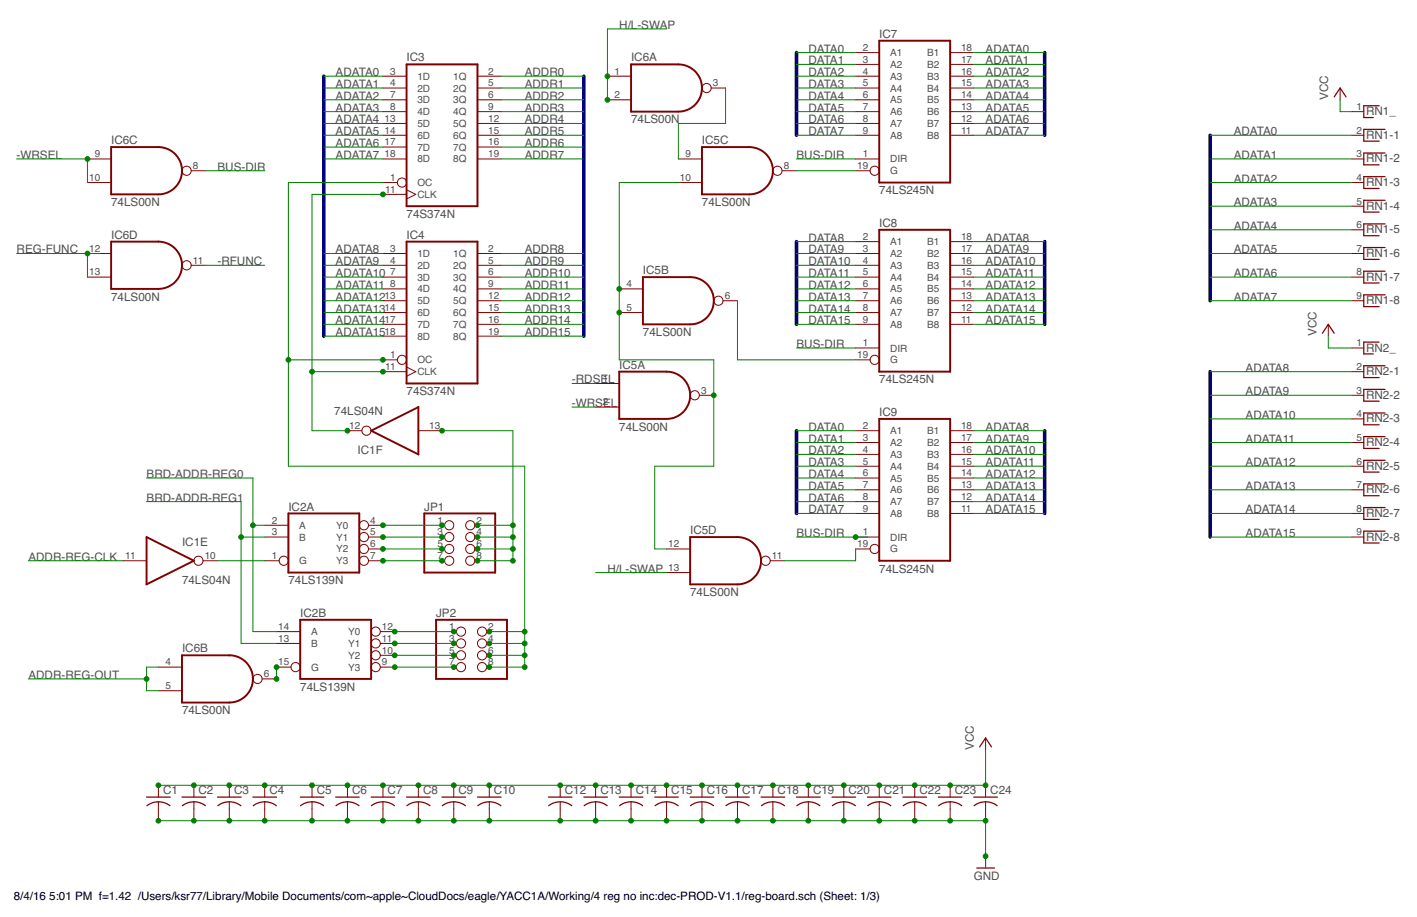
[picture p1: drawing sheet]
<svg xmlns="http://www.w3.org/2000/svg" width="432mm" height="279mm" viewBox="0 0 432 279" stroke-linecap="round" stroke-linejoin="round" font-family="sans-serif">
<g fill="none" stroke="#800000" stroke-width=".38">
<path d="M406.6 29.5l1.8-2.7 1.8 2.7M420.3 32.2h-4.7v3.6h2.9M422.1 39.4h-6.5v3.6h4.7M422.1 46.6h-6.5v3.6h4.7M422.1 53.8h-6.5v3.6h4.7M422.1 61h-6.5v3.6h4.7M422.1 68.2h-6.5v3.6h4.7M422.1 75.4h-6.5v3.6h4.7M422.1 82.6h-6.5v3.6h4.7M422.1 89.8h-6.5v3.6h4.7M403 101.5l1.8-2.7 1.8 2.7M420.3 104.2h-4.7v3.6h2.9"/>
<path d="M422.1 111.4h-6.5v3.6h4.7M422.1 118.6h-6.5v3.6h4.7M422.1 125.8h-6.5v3.6h4.7M422.1 133h-6.5v3.6h4.7M422.1 140.3h-6.5v3.5h4.7M422.1 147.4h-6.5v3.6h4.7M422.1 154.6h-6.5v3.6h4.7M422.1 161.8h-6.5v3.6h4.7M298.5 227.6l1.8-2.7 1.8 2.7M44.7 242.9h7.2M44.8 245.5a5.7 5.7 0 0 1 7 0M55.5 242.9h7.2"/>
<path d="M55.6 245.5a5.7 5.7 0 0 1 7 0M66.3 242.9h7.2M66.4 245.5a5.7 5.7 0 0 1 7 0M77.1 242.9h7.2M77.2 245.5a5.7 5.7 0 0 1 7 0M91.5 242.9h7.2M91.6 245.5a5.7 5.7 0 0 1 7 0M102.3 242.9h7.2M102.4 245.5a5.7 5.7 0 0 1 7 0M113.1 242.9h7.2M113.2 245.5a5.7 5.7 0 0 1 7 0M123.9 242.9h7.2"/>
<path d="M124 245.5a5.7 5.7 0 0 1 7 0M134.7 242.9h7.2M134.8 245.5a5.7 5.7 0 0 1 7 0M145.5 242.9h7.2M145.6 245.5a5.7 5.7 0 0 1 7 0M167.1 242.9h7.2M167.2 245.5a5.7 5.7 0 0 1 7 0M177.9 242.9h7.2M178 245.5a5.7 5.7 0 0 1 7 0M188.7 242.9h7.2M188.8 245.5a5.7 5.7 0 0 1 7 0M199.5 242.9h7.2"/>
<path d="M199.6 245.5a5.7 5.7 0 0 1 7.1 0M210.3 242.9h7.2M210.4 245.5a5.7 5.7 0 0 1 7 0M221.1 242.9h7.2M221.2 245.5a5.7 5.7 0 0 1 7 0M231.9 242.9h7.2M232 245.5a5.7 5.7 0 0 1 7.1 0M242.7 242.9h7.2M242.8 245.5a5.7 5.7 0 0 1 7.1 0M253.5 242.9h7.2M253.6 245.5a5.7 5.7 0 0 1 7.1 0M264.3 242.9h7.2"/>
<path d="M264.4 245.5a5.7 5.7 0 0 1 7.1 0M275.1 242.9h7.2M275.2 245.5a5.7 5.7 0 0 1 7.1 0M285.9 242.9h7.2M286 245.5a5.7 5.7 0 0 1 7.1 0M296.7 242.9h7.2M296.8 245.5a5.7 5.7 0 0 1 7.1 0M297.6 264.5h5.4"/>
</g>
<g fill="none" stroke="#800000" stroke-width=".3">
<path d="M260.7 16h7.2M260.7 19.6h7.2M289.5 16h7.2M289.5 19.6h7.2M116.7 23.2h7.2M116.7 26.8h7.2M116.7 30.4h7.2M116.7 34h7.2M116.7 37.6h7.2M145.5 23.2h7.2M145.5 26.8h7.2M145.5 30.4h7.2"/>
<path d="M145.5 34h7.2M145.5 37.6h7.2M185.1 23.2h7.2M185.1 30.4h7.2M216.7 26.8h4.4M260.7 23.2h7.2M260.7 26.8h7.2M260.7 30.4h7.2M260.7 34h7.2M260.7 37.6h7.2M289.5 23.2h7.2M289.5 26.8h7.2"/>
<path d="M289.5 30.4h7.2M289.5 34h7.2M289.5 37.6h7.2M408.4 26.8v3.6M412 34h3.6M26.6 48.4h7.3M26.6 55.6h7.3M58.3 52h4.4M116.7 48.4h7.2M116.7 41.2h7.2M116.7 55.6h4.4M116.7 59.2h7.2"/>
<path d="M116.7 44.8h7.2M123.9 57.8l2.8 1.4-2.8 1.4M145.5 48.4h7.2M145.5 41.2h7.2M145.5 44.8h7.2M206.7 48.4h7.2M206.7 55.6h7.2M238.3 52h4.4M260.7 48.4h7.2M260.7 41.2h7.2M260.7 52h4.4M289.5 41.2h7.2"/>
<path d="M412 48.4h3.6M412 41.2h3.6M412 55.6h3.6M26.6 77.2h7.3M116.7 77.2h7.2M145.5 77.2h7.2M260.7 73.6h7.2M260.7 77.2h7.2M289.5 73.6h7.2M289.5 77.2h7.2M412 77.2h3.6M412 62.8h3.6"/>
<path d="M412 70h3.6M26.6 84.4h7.3M58.3 80.8h4.4M116.7 80.8h7.2M116.7 84.4h7.2M116.7 88h7.2M116.7 91.6h7.2M116.7 95.2h7.2M116.7 98.8h7.2M145.5 80.8h7.2M145.5 84.4h7.2M145.5 88h7.2"/>
<path d="M145.5 91.6h7.2M145.5 95.2h7.2M145.5 98.8h7.2M188.7 88h7.2M188.7 95.2h7.2M220.3 91.6h4.4M260.7 80.8h7.2M260.7 84.4h7.2M260.7 88h7.2M260.7 91.6h7.2M260.7 95.2h7.2M260.7 98.8h7.2"/>
<path d="M289.5 80.8h7.2M289.5 84.4h7.2M289.5 88h7.2M289.5 91.6h7.2M289.5 95.2h7.2M289.5 98.8h7.2M404.8 98.8v3.6M412 84.4h3.6M412 91.6h3.6M116.7 109.6h4.4M116.7 113.2h7.2M116.7 102.4h7.2"/>
<path d="M123.9 111.8l2.8 1.4-2.8 1.4M145.5 102.4h7.2M181.5 116.8h7.2M260.7 106h7.2M260.7 109.6h4.4M412 106h3.6M412 113.2h3.6M105.9 131.2h4.4M127.5 131.2h7.2M181.5 124h7.2M213.1 120.4h4.4M260.7 131.2h7.2"/>
<path d="M260.7 134.8h7.2M260.7 138.5h7.2M289.5 131.2h7.2M289.5 134.8h7.2M289.5 138.5h7.2M412 134.8h3.6M412 120.4h3.6M412 127.6h3.6M260.7 142h7.2M260.7 145.6h7.2M260.7 149.2h7.2M260.7 152.8h7.2"/>
<path d="M260.7 156.4h7.2M289.5 142h7.2M289.5 145.6h7.2M289.5 149.2h7.2M289.5 152.8h7.2M289.5 156.4h7.2M412 142h3.6M412 149.2h3.6M412 156.4h3.6M37.5 170.9h7.2M61.9 170.9h4.4M80.7 163.6h7.2"/>
<path d="M80.7 170.9h4.4M80.7 160h7.2M112.3 163.6h4.4M112.3 167.3h4.4M112.3 170.9h4.4M112.3 160h4.4M134.7 163.6h.8M134.7 167.3h.8M134.7 170.9h.8M134.7 160h.8M144.7 163.6h.8M144.7 167.3h.8"/>
<path d="M144.7 170.9h.8M144.7 160h.8M203.1 167.3h7.2M203.1 174.5h7.2M234.7 170.9h4.4M260.7 163.6h7.2M260.7 167.3h4.4M412 163.6h3.6M84.3 192.4h7.2M84.3 196h7.2M115.9 192.4h4.4M115.9 196h4.4"/>
<path d="M115.9 199.7h4.4M138.3 192.4h.8M138.3 196h.8M138.3 199.7h.8M148.3 192.4h.8M148.3 196h.8M148.3 199.7h.8M48.3 203.3h7.2M48.3 210.5h7.2M79.9 206.9h4.4M84.3 203.3h4.4M115.9 203.3h4.4"/>
<path d="M138.3 203.3h.8M148.3 203.3h.8M48.3 239.3v3.6M59.1 239.3v3.6M69.9 239.3v3.6M80.7 239.3v3.6M95.1 239.3v3.6M105.9 239.3v3.6M116.7 239.3v3.6M127.5 239.3v3.6M138.3 239.3v3.6M149.1 239.3v3.6"/>
<path d="M170.7 239.3v3.6M181.5 239.3v3.6M192.3 239.3v3.6M203.1 239.3v3.6M213.9 239.3v3.6M224.7 239.3v3.6M235.5 239.3v3.6M246.3 239.3v3.6M257.1 239.3v3.6M267.9 239.3v3.6M278.7 239.3v3.6M289.5 239.3v3.6"/>
<path d="M300.3 224.9v3.6M300.3 239.3v3.6M48.3 244.3v5.8M59.1 244.3v5.8M69.9 244.3v5.8M80.7 244.3v5.8M95.1 244.3v5.8M105.9 244.3v5.8M116.7 244.3v5.8M127.5 244.3v5.8M138.3 244.3v5.8M149.1 244.3v5.8"/>
<path d="M170.7 244.3v5.8M181.5 244.3v5.8M192.3 244.3v5.8M203.1 244.3v5.8M213.9 244.3v5.8M224.7 244.3v5.8M235.5 244.3v5.8M246.3 244.3v5.8M257.1 244.3v5.8M267.9 244.3v5.8M278.7 244.3v5.8M289.5 244.3v5.8"/>
<path d="M300.3 244.3v5.8M300.3 260.9v3.6"/>
<circle cx="215.3" cy="26.8" r="1.4"/>
<circle cx="56.9" cy="52" r="1.4"/>
<circle cx="122.5" cy="55.6" r="1.4"/>
<circle cx="236.9" cy="52" r="1.4"/>
<circle cx="266.5" cy="52" r="1.4"/>
<circle cx="56.9" cy="80.8" r="1.4"/>
<circle cx="218.9" cy="91.6" r="1.4"/>
<circle cx="122.5" cy="109.6" r="1.4"/>
<circle cx="266.5" cy="109.6" r="1.4"/>
<circle cx="111.7" cy="131.2" r="1.4"/>
<circle cx="211.7" cy="120.4" r="1.4"/>
<circle cx="60.5" cy="170.9" r="1.4"/>
<circle cx="86.5" cy="170.9" r="1.4"/>
<circle cx="110.9" cy="167.3" r="1.4"/>
<circle cx="110.9" cy="163.6" r="1.4"/>
<circle cx="110.9" cy="170.9" r="1.4"/>
<circle cx="110.9" cy="160" r="1.4"/>
<circle cx="136.9" cy="167.3" r="1.4"/>
<circle cx="136.9" cy="163.6" r="1.4"/>
<circle cx="136.9" cy="170.9" r="1.4"/>
<circle cx="136.9" cy="160" r="1.4"/>
<circle cx="143.3" cy="170.9" r="1.4"/>
<circle cx="143.3" cy="163.6" r="1.4"/>
<circle cx="143.3" cy="160" r="1.4"/>
<circle cx="143.3" cy="167.3" r="1.4"/>
<circle cx="233.3" cy="170.9" r="1.4"/>
<circle cx="266.5" cy="167.3" r="1.4"/>
<circle cx="114.5" cy="196" r="1.4"/>
<circle cx="114.5" cy="199.7" r="1.4"/>
<circle cx="114.5" cy="192.4" r="1.4"/>
<circle cx="140.5" cy="192.4" r="1.4"/>
<circle cx="140.5" cy="199.7" r="1.4"/>
<circle cx="140.5" cy="196" r="1.4"/>
<circle cx="146.9" cy="199.7" r="1.4"/>
<circle cx="146.9" cy="196" r="1.4"/>
<circle cx="146.9" cy="192.4" r="1.4"/>
<circle cx="78.5" cy="206.9" r="1.4"/>
<circle cx="90.1" cy="203.3" r="1.4"/>
<circle cx="114.5" cy="203.3" r="1.4"/>
<circle cx="140.5" cy="203.3" r="1.4"/>
<circle cx="146.9" cy="203.3" r="1.4"/>
</g>
<g fill="none" stroke="#800000" stroke-width=".59">
<path d="M123.9 19.6h21.6v43.2h-21.6zM192.3 19.6h14.4a7.2 7.2 0 0 1 7.2 7.2 7.2 7.2 0 0 1-7.2 7.2h-14.4zM267.9 12.4h21.6v43.2h-21.6zM33.9 44.8h14.4a7.2 7.2 0 0 1 7.2 7.2 7.2 7.2 0 0 1-7.2 7.2h-14.4zM213.9 44.8h14.4a7.2 7.2 0 0 1 7.2 7.2 7.2 7.2 0 0 1-7.2 7.2h-14.4zM33.9 73.6h14.4a7.2 7.2 0 0 1 7.2 7.2 7.2 7.2 0 0 1-7.2 7.2h-14.4zM123.9 73.6h21.6v43.2h-21.6zM267.9 70h21.6v43.2h-21.6zM195.9 84.4h14.4a7.2 7.2 0 0 1 7.2 7.2 7.2 7.2 0 0 1-7.2 7.2h-14.4zM188.7 113.2h14.4a7.2 7.2 0 0 1 7.2 7.2 7.2 7.2 0 0 1-7.2 7.2h-14.4zM113.1 131.2l14.4-7.2v14.5zM267.9 127.6h21.6v43.3h-21.6z"/>
<path d="M87.9 156.4h21.6v18.1h-21.6zM129.3 156.4h21.6v18.1h-21.6zM44.7 163.6l14.4 7.3-14.4 7.2zM210.3 163.6h14.4a7.2 7.2 0 0 1 7.2 7.2 7.2 7.2 0 0 1-7.2 7.3h-14.4zM55.5 199.7h14.4a7.2 7.2 0 0 1 7.2 7.2 7.2 7.2 0 0 1-7.2 7.2h-14.4zM91.5 188.8h21.6v18.1h-21.6zM132.9 188.8h21.6v18.1h-21.6z"/>
</g>
<path d="M242.7 16v25.2M318.3 16v25.2M98.7 23.2v79.2M177.9 23.2v79.2M368.8 41.2v50.4M242.7 73.6v25.2M318.3 73.6v25.2M368.8 113.2v50.4M242.7 131.2v25.2M318.3 131.2v25.2" fill="none" stroke="#000080" stroke-width="1.1"/>
<g fill="none" stroke="#008000" stroke-width=".3">
<path d="M203.1 8.8h-18v21.6M242.7 16h18M242.7 19.6h18M296.7 16h21.6M296.7 19.6h21.6M98.7 23.2h18M98.7 26.8h18M98.7 30.4h18M98.7 34h18M98.7 37.6h18M152.7 23.2h25.2M152.7 26.8h25.2"/>
<path d="M152.7 30.4h25.2M152.7 34h25.2M152.7 37.6h25.2M221.1 26.8v10.8h-14.4v10.8M242.7 23.2h18M242.7 26.8h18M242.7 30.4h18M242.7 34h18M242.7 37.6h18M296.7 23.2h21.6M296.7 26.8h21.6M296.7 30.4h21.6"/>
<path d="M296.7 34h21.6M296.7 37.6h21.6M408.4 30.4v3.6h3.6M5.1 48.4h21.5v7.2M62.7 52h18M98.7 41.2h18M98.7 44.8h18M98.7 48.4h18M116.7 55.6h-28.8v86.4h72v61.3h-10.8M116.7 59.2h-21.6v72h10.8M152.7 41.2h25.2M152.7 44.8h25.2"/>
<path d="M152.7 48.4h25.2M206.7 55.6h-18v54h28.8v32.4h-18v25.3h3.6M242.7 41.2h18M242.7 48.4h18M242.7 52h18M296.7 41.2h21.6M368.8 41.2h43.2M368.8 48.4h43.2M368.8 55.6h43.2M5.1 77.2h25.2M26.6 77.2v7.2M98.7 77.2h18"/>
<path d="M152.7 77.2h25.2M242.7 77.2h18M242.7 73.6h18M296.7 77.2h21.6M296.7 73.6h21.6M368.8 77.2h43.2M368.8 62.8h43.2M368.8 70h43.2M62.7 80.8h18M98.7 80.8h18M98.7 84.4h18M98.7 88h18"/>
<path d="M98.7 91.6h18M98.7 95.2h18M98.7 98.8h18M152.7 80.8h25.2M152.7 84.4h25.2M152.7 88h25.2M152.7 91.6h25.2M152.7 95.2h25.2M152.7 98.8h25.2M224.7 91.6v18h36M242.7 80.8h18M242.7 84.4h18"/>
<path d="M242.7 88h18M242.7 91.6h18M242.7 95.2h18M242.7 98.8h18M296.7 80.8h21.6M296.7 84.4h21.6M296.7 88h21.6M296.7 91.6h21.6M296.7 95.2h21.6M296.7 98.8h21.6M368.8 84.4h43.2M368.8 91.6h43.2"/>
<path d="M87.9 109.6h28.8M95.1 113.2h21.6M98.7 102.4h18M152.7 102.4h25.2M174.3 116.8h7.2M242.7 106h18M368.8 113.2h43.2M404.8 102.4v3.6h7.2M134.7 131.2h21.6v39.7h-10.8M174.3 124h7.2M242.7 131.2h18M242.7 134.8h18"/>
<path d="M242.7 138.5h18M296.7 131.2h21.6M296.7 134.8h21.6M296.7 138.5h21.6M368.8 134.8h43.2M368.8 120.4h43.2M368.8 127.6h43.2M44.7 145.6h32.4v46.8h7.2M44.7 152.8h28.8v43.2h10.8M242.7 142h18M242.7 145.6h18M242.7 149.2h18"/>
<path d="M242.7 152.8h18M242.7 156.4h18M296.7 142h21.6M296.7 145.6h21.6M296.7 149.2h21.6M296.7 152.8h21.6M296.7 156.4h21.6M368.8 142h43.2M368.8 149.2h43.2M368.8 156.4h43.2M8.7 170.9h28.8M66.3 170.9h14.4"/>
<path d="M73.5 163.6h7.2M77.1 160h3.6M116.7 163.6h18M116.7 170.9h18M116.7 167.3h18M116.7 160h18M145.5 163.6h10.8M145.5 167.3h10.8M145.5 160h10.8M181.5 174.5h21.6M242.7 163.6h21.6M260.7 167.3v3.6h-21.6"/>
<path d="M368.8 163.6h43.2M120.3 192.4h18M120.3 196h18M120.3 199.7h18M149.1 192.4h10.8M149.1 196h10.8M149.1 199.7h10.8M8.7 206.9h36M48.3 203.3h-3.6v7.2h3.6M84.3 203.3v3.6M120.3 203.3h18M300.3 228.5v10.8h-252"/>
<path d="M48.3 250.1h252v14.4"/>
</g>
<g fill="#008000" stroke="#008000" stroke-width=".3">
<circle cx="116.7" cy="250.1" r=".72"/>
<circle cx="127.5" cy="250.1" r=".72"/>
<circle cx="138.3" cy="250.1" r=".72"/>
<circle cx="149.1" cy="250.1" r=".72"/>
<circle cx="170.7" cy="250.1" r=".72"/>
<circle cx="181.5" cy="250.1" r=".72"/>
<circle cx="192.3" cy="250.1" r=".72"/>
<circle cx="203.1" cy="250.1" r=".72"/>
<circle cx="213.9" cy="250.1" r=".72"/>
<circle cx="224.7" cy="250.1" r=".72"/>
<circle cx="235.5" cy="250.1" r=".72"/>
<circle cx="246.3" cy="250.1" r=".72"/>
<circle cx="257.1" cy="250.1" r=".72"/>
<circle cx="267.9" cy="250.1" r=".72"/>
<circle cx="278.7" cy="250.1" r=".72"/>
<circle cx="289.5" cy="250.1" r=".72"/>
<circle cx="300.3" cy="250.1" r=".72"/>
<circle cx="105.9" cy="250.1" r=".72"/>
<circle cx="95.1" cy="250.1" r=".72"/>
<circle cx="300.3" cy="260.9" r=".72"/>
<circle cx="69.9" cy="250.1" r=".72"/>
<circle cx="80.7" cy="250.1" r=".72"/>
<circle cx="59.1" cy="250.1" r=".72"/>
<circle cx="48.3" cy="250.1" r=".72"/>
<circle cx="44.7" cy="206.9" r=".72"/>
<circle cx="289.5" cy="239.3" r=".72"/>
<circle cx="278.7" cy="239.3" r=".72"/>
<circle cx="267.9" cy="239.3" r=".72"/>
<circle cx="257.1" cy="239.3" r=".72"/>
<circle cx="246.3" cy="239.3" r=".72"/>
<circle cx="235.5" cy="239.3" r=".72"/>
<circle cx="224.7" cy="239.3" r=".72"/>
<circle cx="213.9" cy="239.3" r=".72"/>
<circle cx="203.1" cy="239.3" r=".72"/>
<circle cx="192.3" cy="239.3" r=".72"/>
<circle cx="181.5" cy="239.3" r=".72"/>
<circle cx="170.7" cy="239.3" r=".72"/>
<circle cx="149.1" cy="239.3" r=".72"/>
<circle cx="138.3" cy="239.3" r=".72"/>
<circle cx="127.5" cy="239.3" r=".72"/>
<circle cx="116.7" cy="239.3" r=".72"/>
<circle cx="105.9" cy="239.3" r=".72"/>
<circle cx="300.3" cy="239.3" r=".72"/>
<circle cx="95.1" cy="239.3" r=".72"/>
<circle cx="80.7" cy="239.3" r=".72"/>
<circle cx="69.9" cy="239.3" r=".72"/>
<circle cx="59.1" cy="239.3" r=".72"/>
<circle cx="48.3" cy="239.3" r=".72"/>
<circle cx="156.3" cy="167.3" r=".72"/>
<circle cx="156.3" cy="163.6" r=".72"/>
<circle cx="156.3" cy="160" r=".72"/>
<circle cx="145.5" cy="170.9" r=".72"/>
<circle cx="145.5" cy="167.3" r=".72"/>
<circle cx="145.5" cy="163.6" r=".72"/>
<circle cx="145.5" cy="160" r=".72"/>
<circle cx="134.7" cy="131.2" r=".72"/>
<circle cx="156.3" cy="170.9" r=".72"/>
<circle cx="116.7" cy="160" r=".72"/>
<circle cx="134.7" cy="160" r=".72"/>
<circle cx="116.7" cy="163.6" r=".72"/>
<circle cx="134.7" cy="163.6" r=".72"/>
<circle cx="116.7" cy="167.3" r=".72"/>
<circle cx="134.7" cy="167.3" r=".72"/>
<circle cx="116.7" cy="170.9" r=".72"/>
<circle cx="134.7" cy="170.9" r=".72"/>
<circle cx="77.1" cy="160" r=".72"/>
<circle cx="73.5" cy="163.6" r=".72"/>
<circle cx="116.7" cy="113.2" r=".72"/>
<circle cx="116.7" cy="59.2" r=".72"/>
<circle cx="95.1" cy="113.2" r=".72"/>
<circle cx="105.9" cy="131.2" r=".72"/>
<circle cx="116.7" cy="109.6" r=".72"/>
<circle cx="87.9" cy="109.6" r=".72"/>
<circle cx="159.9" cy="192.4" r=".72"/>
<circle cx="159.9" cy="196" r=".72"/>
<circle cx="159.9" cy="199.7" r=".72"/>
<circle cx="159.9" cy="203.3" r=".72"/>
<circle cx="149.1" cy="192.4" r=".72"/>
<circle cx="149.1" cy="196" r=".72"/>
<circle cx="149.1" cy="199.7" r=".72"/>
<circle cx="149.1" cy="203.3" r=".72"/>
<circle cx="120.3" cy="192.4" r=".72"/>
<circle cx="138.3" cy="192.4" r=".72"/>
<circle cx="120.3" cy="196" r=".72"/>
<circle cx="138.3" cy="196" r=".72"/>
<circle cx="120.3" cy="199.7" r=".72"/>
<circle cx="138.3" cy="199.7" r=".72"/>
<circle cx="120.3" cy="203.3" r=".72"/>
<circle cx="138.3" cy="203.3" r=".72"/>
<circle cx="26.6" cy="48.4" r=".72"/>
<circle cx="185.1" cy="23.2" r=".72"/>
<circle cx="185.1" cy="30.4" r=".72"/>
<circle cx="217.5" cy="120.4" r=".72"/>
<circle cx="188.7" cy="95.2" r=".72"/>
<circle cx="188.7" cy="88" r=".72"/>
<circle cx="84.3" cy="206.9" r=".72"/>
<circle cx="84.3" cy="203.3" r=".72"/>
<circle cx="26.6" cy="77.2" r=".72"/>
<circle cx="260.7" cy="163.6" r=".72"/>
</g>
<g font-size="3.6" fill="#505050">
<text x="188.7" y="8.8">H/L-SWAP</text>
<text x="267.9" y="11.5">IC7</text>
<text x="246.3" y="16">DATA0</text>
<text x="300.3" y="16">ADATA0</text>
<text x="102.3" y="23.2">ADATA0</text>
<text x="123.9" y="18.7">IC3</text>
<text x="159.9" y="23.2">ADDR0</text>
<text x="192.3" y="18.7">IC6A</text>
<text x="246.3" y="19.6">DATA1</text>
<text x="246.3" y="23.2">DATA2</text>
<text x="300.3" y="19.6">ADATA1</text>
<text x="300.3" y="23.2">ADATA2</text>
<text x="102.3" y="26.8">ADATA1</text>
<text x="159.9" y="26.8">ADDR1</text>
<text x="246.3" y="26.8">DATA3</text>
<text x="300.3" y="26.8">ADATA3</text>
<text x="102.3" y="34">ADATA3</text>
<text x="102.3" y="30.4">ADATA2</text>
<text x="159.9" y="30.4">ADDR2</text>
<text x="159.9" y="34">ADDR3</text>
<text x="246.3" y="30.4">DATA4</text>
<text x="246.3" y="34">DATA5</text>
<text x="300.3" y="30.4">ADATA4</text>
<text x="300.3" y="34">ADATA5</text>
<text x="404.8" y="30.4" transform="rotate(-90 404.8 30.4)">VCC</text>
<text x="416.3" y="35.1">RN1_</text>
<text x="102.3" y="37.6">ADATA4</text>
<text x="102.3" y="41.2">ADATA5</text>
<text x="159.9" y="37.6">ADDR4</text>
<text x="159.9" y="41.2">ADDR5</text>
<text x="192.3" y="37.6">74LS00N</text>
<text x="246.3" y="37.6">DATA6</text>
<text x="246.3" y="41.2">DATA7</text>
<text x="300.3" y="37.6">ADATA6</text>
<text x="300.3" y="41.2">ADATA7</text>
<text x="376" y="41.2">ADATA0</text>
<text x="33.9" y="43.9">IC6C</text>
<text x="102.3" y="44.8">ADATA6</text>
<text x="159.9" y="44.8">ADDR6</text>
<text x="213.9" y="43.9">IC5C</text>
<text x="416.3" y="42.3">RN1-1</text>
<text x="5.1" y="48.4">-WRSEL</text>
<text x="66.3" y="52">BUS-DIR</text>
<text x="102.3" y="48.4">ADATA7</text>
<text x="159.9" y="48.4">ADDR7</text>
<text x="242.7" y="48.4">BUS-DIR</text>
<text x="376" y="48.4">ADATA1</text>
<text x="416.3" y="49.5">RN1-2</text>
<text x="267.9" y="59.2">74LS245N</text>
<text x="376" y="55.6">ADATA2</text>
<text x="416.3" y="56.7">RN1-3</text>
<text x="33.9" y="62.8">74LS00N</text>
<text x="213.9" y="62.8">74LS00N</text>
<text x="376" y="62.8">ADATA3</text>
<text x="416.3" y="63.9">RN1-4</text>
<text x="123.9" y="66.4">74S374N</text>
<text x="267.9" y="69.1">IC8</text>
<text x="376" y="70">ADATA4</text>
<text x="416.3" y="71.1">RN1-5</text>
<text x="5.1" y="77.2">REG-FUNC</text>
<text x="33.9" y="72.7">IC6D</text>
<text x="102.3" y="77.2">ADATA8</text>
<text x="123.9" y="72.7">IC4</text>
<text x="159.9" y="77.2">ADDR8</text>
<text x="246.3" y="77.2">DATA9</text>
<text x="246.3" y="73.6">DATA8</text>
<text x="300.3" y="73.6">ADATA8</text>
<text x="300.3" y="77.2">ADATA9</text>
<text x="376" y="77.2">ADATA5</text>
<text x="66.3" y="80.8">-RFUNC</text>
<text x="102.3" y="80.8">ADATA9</text>
<text x="159.9" y="80.8">ADDR9</text>
<text x="195.9" y="83.5">IC5B</text>
<text x="246.3" y="80.8">DATA10</text>
<text x="300.3" y="80.8">ADATA10</text>
<text x="416.3" y="78.3">RN1-6</text>
<text x="102.3" y="84.4">ADATA10</text>
<text x="102.3" y="88">ADATA11</text>
<text x="159.9" y="84.4">ADDR10</text>
<text x="159.9" y="88">ADDR11</text>
<text x="246.3" y="84.4">DATA11</text>
<text x="246.3" y="88">DATA12</text>
<text x="300.3" y="84.4">ADATA11</text>
<text x="300.3" y="88">ADATA12</text>
<text x="376" y="84.4">ADATA6</text>
<text x="416.3" y="85.5">RN1-7</text>
<text x="33.9" y="91.6">74LS00N</text>
<text x="102.3" y="91.6">ADATA12</text>
<text x="102.3" y="95.2">ADATA13</text>
<text x="159.9" y="91.6">ADDR12</text>
<text x="159.9" y="95.2">ADDR13</text>
<text x="246.3" y="91.6">DATA13</text>
<text x="246.3" y="95.2">DATA14</text>
<text x="300.3" y="91.6">ADATA13</text>
<text x="300.3" y="95.2">ADATA14</text>
<text x="376" y="91.6">ADATA7</text>
<text x="416.3" y="92.7">RN1-8</text>
<text x="102.3" y="98.8">ADATA14</text>
<text x="159.9" y="98.8">ADDR14</text>
<text x="246.3" y="98.8">DATA15</text>
<text x="300.3" y="98.8">ADATA15</text>
<text x="102.3" y="102.4">ADATA15</text>
<text x="159.9" y="102.4">ADDR15</text>
<text x="195.9" y="102.4">74LS00N</text>
<text x="242.7" y="106">BUS-DIR</text>
<text x="401.2" y="102.4" transform="rotate(-90 401.2 102.4)">VCC</text>
<text x="416.3" y="107.1">RN2_</text>
<text x="188.7" y="112.3">IC5A</text>
<text x="379.6" y="113.2">ADATA8</text>
<text x="174.3" y="116.8">-RDSEL</text>
<text x="267.9" y="116.8">74LS245N</text>
<text x="416.3" y="114.3">RN2-1</text>
<text x="123.9" y="120.4">74S374N</text>
<text x="174.3" y="124">-WRSEL</text>
<text x="379.6" y="120.4">ADATA9</text>
<text x="416.3" y="121.5">RN2-2</text>
<text x="101.9" y="126.6">74LS04N</text>
<text x="188.7" y="131.2">74LS00N</text>
<text x="246.3" y="131.2">DATA0</text>
<text x="267.9" y="126.7">IC9</text>
<text x="300.3" y="131.2">ADATA8</text>
<text x="379.6" y="127.6">ADATA10</text>
<text x="416.3" y="128.7">RN2-3</text>
<text x="246.3" y="134.8">DATA1</text>
<text x="300.3" y="134.8">ADATA9</text>
<text x="379.6" y="134.8">ADATA11</text>
<text x="416.3" y="135.9">RN2-4</text>
<text x="109" y="138.3">IC1F</text>
<text x="246.3" y="142">DATA3</text>
<text x="246.3" y="138.4">DATA2</text>
<text x="300.3" y="138.4">ADATA10</text>
<text x="300.3" y="142">ADATA11</text>
<text x="379.6" y="142">ADATA12</text>
<text x="416.3" y="143.1">RN2-5</text>
<text x="44.7" y="145.6">BRD-ADDR-REG0</text>
<text x="246.3" y="145.6">DATA4</text>
<text x="246.3" y="149.2">DATA5</text>
<text x="300.3" y="145.6">ADATA12</text>
<text x="300.3" y="149.2">ADATA13</text>
<text x="379.6" y="149.2">ADATA13</text>
<text x="44.7" y="152.8">BRD-ADDR-REG1</text>
<text x="87.9" y="155.5">IC2A</text>
<text x="129.3" y="155.5">JP1</text>
<text x="246.3" y="152.8">DATA6</text>
<text x="300.3" y="152.8">ADATA14</text>
<text x="416.3" y="150.3">RN2-6</text>
<text x="246.3" y="156.4">DATA7</text>
<text x="300.3" y="156.4">ADATA15</text>
<text x="379.6" y="156.4">ADATA14</text>
<text x="416.3" y="157.5">RN2-7</text>
<text x="55.5" y="166.3">IC1E</text>
<text x="210.3" y="162.7">IC5D</text>
<text x="242.7" y="163.6">BUS-DIR</text>
<text x="379.6" y="163.6">ADATA15</text>
<text x="416.3" y="164.7">RN2-8</text>
<text x="8.7" y="170.8">ADDR-REG-CLK</text>
<text x="55.5" y="178.1">74LS04N</text>
<text x="87.9" y="178.1">74LS139N</text>
<text x="185.1" y="174.5">H/L-SWAP</text>
<text x="267.9" y="174.5">74LS245N</text>
<text x="210.3" y="181.7">74LS00N</text>
<text x="91.5" y="188">IC2B</text>
<text x="132.9" y="188">JP2</text>
<text x="55.5" y="198.8">IC6B</text>
<text x="8.7" y="206.9">ADDR-REG-OUT</text>
<text x="91.5" y="210.5">74LS139N</text>
<text x="55.5" y="217.7">74LS00N</text>
<text x="296.7" y="228.5" transform="rotate(-90 296.7 228.5)">VCC</text>
<text x="49.7" y="242">C1</text>
<text x="60.5" y="242">C2</text>
<text x="71.3" y="242">C3</text>
<text x="82.1" y="242">C4</text>
<text x="96.5" y="242">C5</text>
<text x="107.3" y="242">C6</text>
<text x="118.1" y="242">C7</text>
<text x="128.9" y="242">C8</text>
<text x="139.7" y="242">C9</text>
<text x="150.5" y="242">C10</text>
<text x="172.1" y="242">C12</text>
<text x="182.9" y="242">C13</text>
<text x="193.7" y="242">C14</text>
<text x="204.6" y="242">C15</text>
<text x="215.4" y="242">C16</text>
<text x="226.2" y="242">C17</text>
<text x="237" y="242">C18</text>
<text x="247.8" y="242">C19</text>
<text x="258.6" y="242">C20</text>
<text x="269.4" y="242">C21</text>
<text x="280.2" y="242">C22</text>
<text x="291" y="242">C23</text>
<text x="301.8" y="242">C24</text>
<text x="296.7" y="268.1">GND</text>
</g>
<g font-size="3.5">
<text x="4.2" y="274.2">8/4/16</text>
<text x="15" y="274.2">5:01 PM f=1.42 /Users/ksr77/Library/Mobile Documents/com~apple~CloudDocs/eagle/YACC1A/Working/4 reg no inc:dec-PROD-V1.1/reg-board.sch (Sheet: 1/3)</text>
</g>
<g font-size="3" fill="#505050">
<text x="262.9" y="15.5">2</text>
<text x="271.2" y="17.1">A1</text>
<text x="282.5" y="17.1">B1</text>
<text x="292.9" y="15.5">18</text>
<text x="118.9" y="22.7">3</text>
<text x="148.8" y="22.7">2</text>
<text x="187.3" y="22.7">1</text>
<text x="262.9" y="19.1">3</text>
<text x="262.9" y="22.7">4</text>
<text x="271.2" y="20.7">A2</text>
<text x="282.5" y="20.7">B2</text>
<text x="292.9" y="22.7">16</text>
<text x="292.9" y="19.1">17</text>
<text x="118.9" y="26.3">4</text>
<text x="118.9" y="29.9">7</text>
<text x="127.2" y="24.3">1D</text>
<text x="127.2" y="27.9">2D</text>
<text x="138.1" y="24.3">1Q</text>
<text x="138.1" y="27.9">2Q</text>
<text x="148.8" y="26.3">5</text>
<text x="148.8" y="29.9">6</text>
<text x="187.3" y="29.9">2</text>
<text x="217.2" y="26.3">3</text>
<text x="262.9" y="26.3">5</text>
<text x="262.9" y="29.9">6</text>
<text x="271.2" y="24.3">A3</text>
<text x="271.2" y="27.9">A4</text>
<text x="282.5" y="27.9">B4</text>
<text x="282.5" y="24.3">B3</text>
<text x="292.9" y="29.9">14</text>
<text x="292.9" y="26.3">15</text>
<text x="118.9" y="33.5">8</text>
<text x="127.2" y="31.5">3D</text>
<text x="127.2" y="35.1">4D</text>
<text x="138.1" y="31.5">3Q</text>
<text x="138.1" y="35.1">4Q</text>
<text x="148.8" y="33.5">9</text>
<text x="262.9" y="33.5">7</text>
<text x="271.2" y="31.5">A5</text>
<text x="271.2" y="35.1">A6</text>
<text x="282.5" y="35.1">B6</text>
<text x="282.5" y="31.5">B5</text>
<text x="292.9" y="33.5">13</text>
<text x="413.4" y="33.5">1</text>
<text x="117.2" y="37.1">13</text>
<text x="117.2" y="40.7">14</text>
<text x="127.2" y="38.7">5D</text>
<text x="138.1" y="38.7">5Q</text>
<text x="148.8" y="37.1">12</text>
<text x="148.8" y="40.7">15</text>
<text x="262.9" y="37.1">8</text>
<text x="262.9" y="40.7">9</text>
<text x="271.2" y="38.7">A7</text>
<text x="282.5" y="38.7">B7</text>
<text x="292.9" y="40.7">11</text>
<text x="292.9" y="37.1">12</text>
<text x="413.4" y="40.7">2</text>
<text x="28.9" y="47.9">9</text>
<text x="117.2" y="44.3">17</text>
<text x="117.2" y="47.9">18</text>
<text x="127.2" y="42.3">6D</text>
<text x="127.2" y="45.9">7D</text>
<text x="138.1" y="42.3">6Q</text>
<text x="138.1" y="45.9">7Q</text>
<text x="148.8" y="44.3">16</text>
<text x="148.8" y="47.9">19</text>
<text x="208.9" y="47.9">9</text>
<text x="262.9" y="47.9">1</text>
<text x="271.2" y="42.3">A8</text>
<text x="282.5" y="42.3">B8</text>
<text x="413.4" y="47.9">3</text>
<text x="58.8" y="51.5">8</text>
<text x="127.2" y="49.5">8D</text>
<text x="138.1" y="49.5">8Q</text>
<text x="238.8" y="51.5">8</text>
<text x="261.2" y="51.5">19</text>
<text x="271.2" y="49.5">DIR</text>
<text x="271.2" y="53.1">G</text>
<text x="27.2" y="55.1">10</text>
<text x="117.4" y="58.7">11</text>
<text x="118.9" y="55.1">1</text>
<text x="127.2" y="56.7">OC</text>
<text x="207.2" y="55.1">10</text>
<text x="413.4" y="55.1">4</text>
<text x="127.2" y="60.3">CLK</text>
<text x="413.4" y="62.3">5</text>
<text x="413.4" y="69.5">6</text>
<text x="27.2" y="76.7">12</text>
<text x="118.9" y="76.7">3</text>
<text x="148.8" y="76.7">2</text>
<text x="262.9" y="73.1">2</text>
<text x="262.9" y="76.7">3</text>
<text x="271.2" y="74.7">A1</text>
<text x="282.5" y="74.7">B1</text>
<text x="292.9" y="76.7">17</text>
<text x="292.9" y="73.1">18</text>
<text x="413.4" y="76.7">7</text>
<text x="27.2" y="83.9">13</text>
<text x="58.8" y="80.3">11</text>
<text x="118.9" y="80.3">4</text>
<text x="118.9" y="83.9">7</text>
<text x="127.2" y="78.3">1D</text>
<text x="127.2" y="81.9">2D</text>
<text x="138.1" y="78.3">1Q</text>
<text x="138.1" y="81.9">2Q</text>
<text x="148.8" y="80.3">5</text>
<text x="148.8" y="83.9">6</text>
<text x="262.9" y="80.3">4</text>
<text x="262.9" y="83.9">5</text>
<text x="271.2" y="78.3">A2</text>
<text x="271.2" y="81.9">A3</text>
<text x="282.5" y="81.9">B3</text>
<text x="282.5" y="78.3">B2</text>
<text x="292.9" y="83.9">15</text>
<text x="292.9" y="80.3">16</text>
<text x="413.4" y="83.9">8</text>
<text x="118.9" y="87.5">8</text>
<text x="127.2" y="85.5">3D</text>
<text x="127.2" y="89.1">4D</text>
<text x="138.1" y="85.5">3Q</text>
<text x="138.1" y="89.1">4Q</text>
<text x="148.8" y="87.5">9</text>
<text x="190.9" y="87.5">4</text>
<text x="262.9" y="87.5">6</text>
<text x="271.2" y="85.5">A4</text>
<text x="271.2" y="89.1">A5</text>
<text x="282.5" y="89.1">B5</text>
<text x="282.5" y="85.5">B4</text>
<text x="292.9" y="87.5">14</text>
<text x="117.2" y="91.1">13</text>
<text x="117.2" y="94.7">14</text>
<text x="127.2" y="92.7">5D</text>
<text x="138.1" y="92.7">5Q</text>
<text x="148.8" y="91.1">12</text>
<text x="148.8" y="94.7">15</text>
<text x="190.9" y="94.7">5</text>
<text x="220.8" y="91.1">6</text>
<text x="262.9" y="91.1">7</text>
<text x="262.9" y="94.7">8</text>
<text x="271.2" y="92.7">A6</text>
<text x="282.5" y="92.7">B6</text>
<text x="292.9" y="94.7">12</text>
<text x="292.9" y="91.1">13</text>
<text x="413.4" y="91.1">9</text>
<text x="117.2" y="98.3">17</text>
<text x="117.2" y="101.9">18</text>
<text x="127.2" y="96.3">6D</text>
<text x="127.2" y="99.9">7D</text>
<text x="138.1" y="96.3">6Q</text>
<text x="138.1" y="99.9">7Q</text>
<text x="148.8" y="98.3">16</text>
<text x="148.8" y="101.9">19</text>
<text x="262.9" y="98.3">9</text>
<text x="271.2" y="96.3">A7</text>
<text x="271.2" y="99.9">A8</text>
<text x="282.5" y="99.9">B8</text>
<text x="282.5" y="96.3">B7</text>
<text x="292.9" y="98.3">11</text>
<text x="127.2" y="103.5">8D</text>
<text x="138.1" y="103.5">8Q</text>
<text x="262.9" y="105.5">1</text>
<text x="271.2" y="107.1">DIR</text>
<text x="413.4" y="105.5">1</text>
<text x="117.4" y="112.7">11</text>
<text x="118.9" y="109.1">1</text>
<text x="127.2" y="110.7">OC</text>
<text x="261.2" y="109.1">19</text>
<text x="271.2" y="110.7">G</text>
<text x="413.4" y="112.7">2</text>
<text x="127.2" y="114.3">CLK</text>
<text x="183.7" y="116.3">1</text>
<text x="213.6" y="119.9">3</text>
<text x="413.4" y="119.9">3</text>
<text x="183.7" y="123.5">2</text>
<text x="106.4" y="130.7">12</text>
<text x="130.8" y="130.7">13</text>
<text x="262.9" y="130.7">2</text>
<text x="292.9" y="130.7">18</text>
<text x="413.4" y="127.1">4</text>
<text x="262.9" y="134.3">3</text>
<text x="262.9" y="137.9">4</text>
<text x="271.2" y="132.3">A1</text>
<text x="271.2" y="135.9">A2</text>
<text x="282.5" y="135.9">B2</text>
<text x="282.5" y="132.3">B1</text>
<text x="292.9" y="137.9">16</text>
<text x="292.9" y="134.3">17</text>
<text x="413.4" y="134.3">5</text>
<text x="262.9" y="141.5">5</text>
<text x="271.2" y="139.5">A3</text>
<text x="271.2" y="143.1">A4</text>
<text x="282.5" y="143.1">B4</text>
<text x="282.5" y="139.5">B3</text>
<text x="292.9" y="141.5">15</text>
<text x="413.4" y="141.5">6</text>
<text x="262.9" y="145.1">6</text>
<text x="262.9" y="148.7">7</text>
<text x="271.2" y="146.7">A5</text>
<text x="282.5" y="146.7">B5</text>
<text x="292.9" y="148.7">13</text>
<text x="292.9" y="145.1">14</text>
<text x="413.4" y="148.7">7</text>
<text x="262.9" y="152.3">8</text>
<text x="262.9" y="155.9">9</text>
<text x="271.2" y="150.3">A6</text>
<text x="271.2" y="153.9">A7</text>
<text x="282.5" y="153.9">B7</text>
<text x="282.5" y="150.3">B6</text>
<text x="292.9" y="155.9">11</text>
<text x="292.9" y="152.3">12</text>
<text x="413.4" y="155.9">8</text>
<text x="82.9" y="159.5">2</text>
<text x="91.2" y="161.1">A</text>
<text x="102.4" y="161.1">Y0</text>
<text x="112.8" y="159.5">4</text>
<text x="133.3" y="159.5">1</text>
<text x="145.2" y="159.5">2</text>
<text x="271.2" y="157.5">A8</text>
<text x="282.5" y="157.5">B8</text>
<text x="82.9" y="163.1">3</text>
<text x="91.2" y="164.7">B</text>
<text x="102.4" y="164.7">Y1</text>
<text x="112.8" y="163.1">5</text>
<text x="112.8" y="166.7">6</text>
<text x="133.3" y="163.1">3</text>
<text x="133.3" y="166.7">5</text>
<text x="145.2" y="163.1">4</text>
<text x="145.2" y="166.7">6</text>
<text x="203.6" y="166.7">12</text>
<text x="261.2" y="166.7">19</text>
<text x="262.9" y="163.1">1</text>
<text x="271.2" y="164.7">DIR</text>
<text x="413.4" y="163.1">9</text>
<text x="38.2" y="170.3">11</text>
<text x="62.4" y="170.3">10</text>
<text x="82.9" y="170.3">1</text>
<text x="91.2" y="171.9">G</text>
<text x="102.4" y="168.3">Y2</text>
<text x="102.4" y="171.9">Y3</text>
<text x="112.8" y="170.3">7</text>
<text x="133.3" y="170.3">7</text>
<text x="145.2" y="170.3">8</text>
<text x="203.6" y="173.9">13</text>
<text x="235.2" y="170.3">11</text>
<text x="271.2" y="168.3">G</text>
<text x="84.8" y="192">14</text>
<text x="116.4" y="192">12</text>
<text x="136.9" y="192">1</text>
<text x="148.8" y="192">2</text>
<text x="84.8" y="195.6">13</text>
<text x="94.8" y="193.5">A</text>
<text x="94.8" y="197.1">B</text>
<text x="106" y="193.5">Y0</text>
<text x="106" y="197.1">Y1</text>
<text x="116.4" y="195.6">11</text>
<text x="136.9" y="195.6">3</text>
<text x="148.8" y="195.6">4</text>
<text x="50.5" y="202.8">4</text>
<text x="84.8" y="202.8">15</text>
<text x="106" y="200.7">Y2</text>
<text x="116.4" y="199.2">10</text>
<text x="116.4" y="202.8">9</text>
<text x="136.9" y="199.2">5</text>
<text x="136.9" y="202.8">7</text>
<text x="148.8" y="199.2">6</text>
<text x="148.8" y="202.8">8</text>
<text x="50.5" y="210">5</text>
<text x="80.4" y="206.4">6</text>
<text x="94.8" y="204.3">G</text>
<text x="106" y="204.3">Y3</text>
</g>
</svg>
